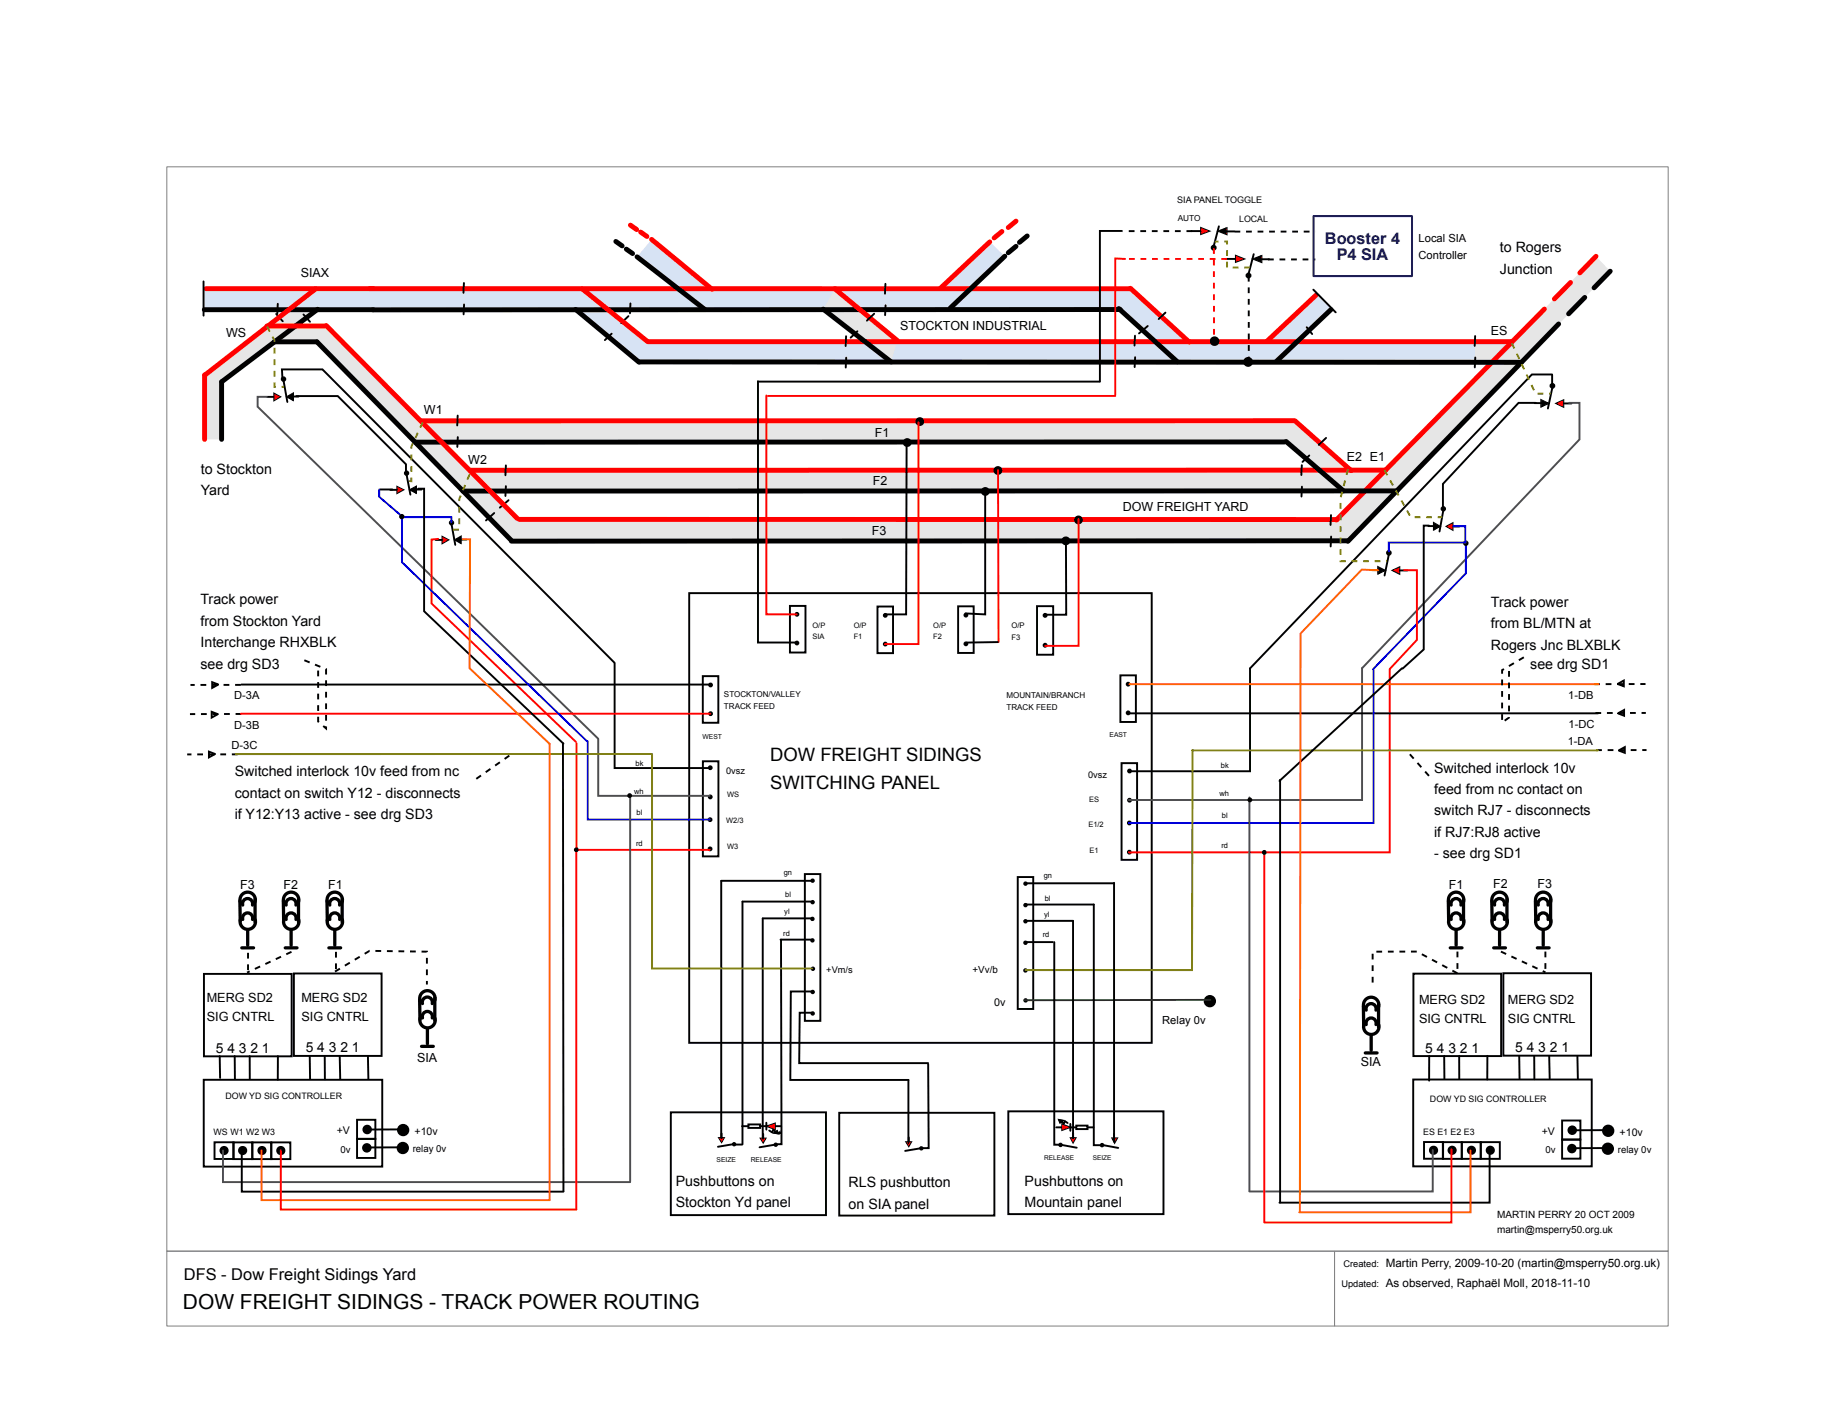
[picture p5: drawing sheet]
<svg xmlns="http://www.w3.org/2000/svg" width="279mm" height="216mm" viewBox="0 0 279 216" stroke-linecap="round" stroke-linejoin="round" font-family="sans-serif">
<path d="M25.4 25.4h228.6v165.1h-228.6zM25.4 190.5h177.8v11.4h-177.8zM203.2 190.5h50.8v11.4h-50.8z" fill="none" stroke="#808080" stroke-width=".15"/>
<g fill="#e6e6e6">
<path d="M31.2 57.1l2.5 1v8.8h-2.7z"/>
<path d="M31.2 57.1l16.8-13.2 .4 3.2-14.7 11-2.7-.2z"/>
</g>
<g fill="#d7e3f4">
<path d="M31 43.9h141.1l8.9 8-1.7 3.2-8.7-8-139.5 .1z"/>
<path d="M193 51.9l6.1-5.5 1.6-1.7 2.1 2.3-8.5 8.1z"/>
<path d="M88.6 43.9l9.9 8h131.5l1.6 3.3-7.6-.3-126.7 .2-9.7-8z"/>
<path d="M99.2 36.5l9.2 7.5-1.1 3.1-10.3-8z"/>
</g>
<path d="M127.1 44l9.5 7.9-.9 3.2-10.4-8z" fill="#e6e6e6"/>
<path d="M143 43.9l7.7-7.1 2.3 2.2-8.3 7.9z" fill="#d7e3f4"/>
<g fill="#e6e6e6">
<path d="M40.6 49.6h9.1l29.4 29.5-.1 3.3h-1.1l-29.6-30.4h-6.6z"/>
<path d="M79.1 79.1h124.5l1.6 3.2-127.3 .1z"/>
<path d="M71.6 71.6h139.2l1.9 3.1-142.2 .1z"/>
<path d="M64.2 64.1h133v3.4l-134-.2z"/>
<path d="M197.2 64.1l8 7.3-.6 3.3-8.8-7.5z"/>
<path d="M243 39l2.2 2.3-40 41.1-.6-.5-1.1-2.7z"/>
<path d="M224.6 51.9l5.5 .1 1.5 3.2-7-.3z"/>
</g>
<g fill="none" stroke="#f00" stroke-width=".75">
<path d="M96 34.3l1 .7M97.5 35.3l1 .7M99.2 36.5l9.2 7.5M150.7 36.8l-7.5 7.1M152.6 35.2l-1.2 1M154.7 33.7l-1.2 .9M243 39l-2.5 2.6M31.2 57.1v9.8M31.4 43.9l140.7 .1M40.6 49.6h8.8M48.1 44l-16.9 13.1M49.7 49.6l29.1 29.3"/>
<path d="M88.6 43.9l9.9 8M98.6 52h131.5M127.1 44l9.5 7.9M172.1 43.9l9 8.2M200.4 45l-7.6 7M235.2 47.1l-31.7 32.1M239.1 43l-2.4 2.5M79.1 79.1h124.5M196.9 64.1h-132.7M197.2 64.1l8.5 7.6M211 71.6h-139.4"/>
</g>
<g fill="none" stroke="#000" stroke-width=".75">
<path d="M93.8 36.8l.9 .6M95.4 37.9l.9 .7M97 39.1l10.3 8M153 39l-8.3 7.9M154.7 37.5l-1.2 1M156.4 35.9l-1.2 1M41.7 52h6.6l29.6 30.3M48.4 47.1l-14.7 11v8.8M87.6 47.1l9.7 8M97.3 55.1l134.3 .1M125.3 47.1l10.4 8M170.3 47l9 8.1"/>
<path d="M170.6 47.1l-139.5 .1M202.7 47.1l-8.4 8M237.3 49.3l-32.1 33.1M241.3 45.3l-2.5 2.5M245.2 41.3l-2.5 2.5M195.6 67.3h-132.4M195.8 67.2l8.8 7.5M212.7 74.7l-142.2 .1M205.2 82.3l-127.3 .1"/>
</g>
<g fill="none" stroke="#000" stroke-width=".29">
<path d="M31 42.8v5.3M42.1 47.8l1 1.1M42.3 46.3l-.1 1.5M46.2 47.9l1 1.1M70.6 43.1v1.5M70.7 46.4l-.1 1.5M93.1 50.8l-1 1M95.7 48.1l-1.1 1.1M96 46.2l-.1 1.5M128.8 51.2v1.5M128.8 54.5v1.5M130.6 50.4l-1.1 1"/>
<path d="M133.1 47.8l-1.1 1M134.8 43.2l-.1 1.5M134.8 46.5v1.5M172.8 51.1l-.1 1.5M172.8 54.4v1.5M174.8 49.6l-1.4 1.2M177.5 47.6l-1.1 1M199 49.8l.8 1.1M200 44.1l3.4 3.5M224.6 51.2l-.1 1.5M224.6 54.4v1.5M69.7 63.3l-.1 1.5"/>
<path d="M69.7 66.5l-.1 1.6M75.3 78.1l-1.3 1.1M77 70.9v1.5M77 74v1.5M77.4 76.2l-1.3 1.1M198.2 70.8l-.1 1.5M198.2 74.1v1.5M199.4 69.3l-1.1 1M201.9 66.7l-1.1 1M202.7 78.4l-.1 1.5M202.7 81.7l-.1 1.5M31.1 148.3h13.3v12.5h-13.3z"/>
<path d="M44.7 148.2h13.4v12.6h-13.4zM31 164.4h27.2v13.2h-27.2zM32.7 173.9h2.9v2.6h-2.9zM33.5 160.8v3.3M35.5 173.9h2.9v2.6h-2.9zM35.7 160.8l.1 3.5M38 160.8v3.5M38.4 173.9h2.9v2.6h-2.9zM41.3 173.9h2.9v2.6h-2.9zM42.3 160.8v3.6M47.2 160.8v3.5M49.4 160.8l.1 3.6"/>
<path d="M51.7 160.8l.1 3.5M54.4 173.4h2.8v2.9h-2.8zM54.4 170.5h2.8v2.9h-2.8zM56 160.8l.1 3.5M116.8 171.5l1.2-.4v.8zM118 171.5h.9"/>
<circle cx="138.1" cy="67.4" r=".53"/>
<circle cx="140.1" cy="64.2" r=".52"/>
<circle cx="150" cy="74.8" r=".52"/>
<circle cx="151.9" cy="71.6" r=".52"/>
<circle cx="164.2" cy="79.2" r=".52"/>
<circle cx="162.3" cy="82.3" r=".52"/>
<circle cx="34.1" cy="175.2" r=".55"/>
<circle cx="36.9" cy="175.2" r=".55"/>
<circle cx="39.9" cy="175.2" r=".55"/>
<circle cx="42.8" cy="175.2" r=".55"/>
<circle cx="55.9" cy="174.8" r=".57"/>
<circle cx="55.9" cy="172" r=".57"/>
</g>
<path d="M63.9 152.2v3M64 152.3a1.17 1.17 0 0 1 1.1-1.5 1.17 1.17 0 0 1 1.1 1.5M64 155a1.17 1.17 0 0 0 1.1 1.5 1.17 1.17 0 0 0 1.1-1.5M64.2 159.3h1.8M64.3 152.8a.77 .77 0 0 1 .8-1 .77 .77 0 0 1 .7 1M64.3 155a.77 .77 0 0 1 .8-1 .77 .77 0 0 1 .7 1M65.1 156.6v2.3M66.2 151.9v3.5" fill="none" stroke="#000" stroke-width=".5"/>
<g fill="#000">
<circle cx="138.1" cy="67.4" r=".53"/>
<circle cx="140.1" cy="64.2" r=".53"/>
<circle cx="150" cy="74.8" r=".53"/>
<circle cx="151.9" cy="71.6" r=".53"/>
<circle cx="164.2" cy="79.2" r=".53"/>
<circle cx="162.3" cy="82.4" r=".53"/>
<circle cx="34.1" cy="175.2" r=".55"/>
<circle cx="36.9" cy="175.2" r=".55"/>
<circle cx="39.9" cy="175.2" r=".55"/>
<circle cx="42.8" cy="175.2" r=".55"/>
<circle cx="55.9" cy="174.8" r=".58"/>
<circle cx="55.9" cy="172" r=".58"/>
</g>
<path d="M116.8 171.5l1.2-.4v.8z" fill="#f00"/>
<g fill="none" stroke="#000" stroke-width=".29">
<path d="M234.7 60.9l1 .5-1 .5zM133.6 92.3h2.4v7.1h-2.4zM107 102.9h2.4v7.1h-2.4zM107 115.9h2.4v14.5h-2.4zM170.6 102.8h2.4v7.1h-2.4zM115.8 171.5h.9M116.7 170.9v1.1"/>
<circle cx="134.8" cy="98.1" r=".22"/>
<circle cx="134.8" cy="93.7" r=".22"/>
<circle cx="108.2" cy="108.7" r=".22"/>
<circle cx="108.2" cy="104.3" r=".22"/>
<circle cx="171.8" cy="108.5" r=".22"/>
<circle cx="171.8" cy="104.2" r=".22"/>
</g>
<path d="M134.6 93.5h.3v.4h-.3zM134.6 97.9h.3v.3h-.3zM108 104.1h.3v.4h-.3zM108 108.5h.3v.3h-.3zM171.6 104h.3v.3h-.3zM171.6 108.4h.3v.3h-.3z" fill="#000"/>
<path d="M234.7 60.9l1 .5-1 .5z" fill="#f00"/>
<path d="M237 61.4l1-.4v.9z" fill="none" stroke="#000" stroke-width=".29"/>
<path d="M237 61.4l1-.4v.9z" fill="#f00"/>
<path d="M236.2 58.5h.4l.1 .2a.29 .29 0 0 1-.3 .3 .29 .29 0 0 1-.3-.3zM236.4 58.8l-.7 3.4M218.3 79.7l.9 .4-.9 .5zM233.7 61.4h1.1M235.2 61.4l-.2 .1v-.2l.1 .1M235.4 61.4l-.6 .4v-.7l.7 .3M238.1 61.4h1.2" fill="none" stroke="#000" stroke-width=".29"/>
<path d="M236.2 58.5h.4l.1 .2-.1 .3h-.4l-.1-.3z" fill="#000"/>
<path d="M218.3 79.7l.9 .4-.9 .5z" fill="#f00"/>
<path d="M220.3 80.1l.9-.4v.9z" fill="none" stroke="#000" stroke-width=".29"/>
<path d="M220.3 80.1l.9-.4v.9z" fill="#f00"/>
<g fill="none" stroke="#000" stroke-width=".29">
<path d="M219.8 77.5l-.6 3.4M209.8 86.4l1 .5-1 .4zM217.5 80.1h.9M218.8 80.1l-.2 .2v-.3l.1 .1M218.9 80.1l-.4 .4v-.6l.5 .2M221.2 80.2h1"/>
<circle cx="219.8" cy="77.5" r=".27"/>
</g>
<path d="M219.6 77.3h.3l.1 .2-.1 .2h-.3l-.1-.2z" fill="#000"/>
<path d="M209.8 86.4l1 .5-1 .4z" fill="#f00"/>
<path d="M212.1 86.9l1-.5v.9z" fill="none" stroke="#000" stroke-width=".29"/>
<path d="M212.1 86.9l1-.5v.9z" fill="#f00"/>
<g fill="none" stroke="#000" stroke-width=".29">
<path d="M120.3 92.3h2.3v7.1h-2.3zM145.9 92.3h2.4v7.1h-2.4zM157.9 92.3h2.5v7.4h-2.5zM208.9 86.8h1.1M210.3 86.8l-.1 .2-.1-.3 .2 .2M210.5 86.8l-.5 .4v-.6l.6 .3M211.5 84.2l-.7 3.4M213.1 86.9h1.2M170.8 116.2h2.3v14.7h-2.3zM169.4 173.3h.7l-.4 .7z"/>
<circle cx="147.1" cy="98" r=".22"/>
<circle cx="147.1" cy="93.7" r=".22"/>
<circle cx="159.1" cy="98.2" r=".23"/>
<circle cx="159.1" cy="93.7" r=".23"/>
<circle cx="211.5" cy="84.2" r=".28"/>
</g>
<path d="M146.9 93.5h.3v.3h-.3zM146.9 97.9h.3v.3h-.3zM159 93.5h.3v.4h-.3zM159 98.1h.3v.3h-.3zM211.3 84h.4l.1 .2-.1 .2h-.4l-.1-.2z" fill="#000"/>
<path d="M169.4 173.3h.7l-.4 .7z" fill="#f00"/>
<path d="M163.1 173.3h.6l-.3 .6zM167.7 174.2h.2l.1 .2-.1 .1h-.2l-.1-.1zM167.8 174.3l2.5 .5" fill="none" stroke="#000" stroke-width=".29"/>
<path d="M167.7 174.2h.2l.1 .2-.1 .1h-.2l-.1-.1z" fill="#000"/>
<path d="M163.1 173.3h.6l-.3 .6z" fill="#f00"/>
<g fill="none" stroke="#000" stroke-width=".29">
<path d="M109.5 173.3h.7l-.3 .5zM161.5 174.3l2.4 .4M163.4 172.5v.7"/>
<circle cx="161.5" cy="174.3" r=".19"/>
</g>
<path d="M161.4 174.2h.2l.1 .1-.1 .2h-.2l-.1-.2z" fill="#000"/>
<path d="M109.5 173.3h.7l-.3 .5z" fill="#f00"/>
<g fill="none" stroke="#000" stroke-width=".29">
<path d="M109.9 172.6v.6M111.8 174.2l-2.5 .4M115.9 173.4h.6l-.3 .5z"/>
<circle cx="111.8" cy="174.2" r=".18"/>
</g>
<path d="M111.7 174.1h.2l.1 .1-.1 .2h-.2l-.1-.2z" fill="#000"/>
<path d="M115.9 173.4h.6l-.3 .5z" fill="#f00"/>
<g fill="none" stroke="#000" stroke-width=".29">
<path d="M122.5 133.1h2.4v22.3h-2.4zM123.6 139.8h.2v.3h-.2zM155 133.5h2.3v20.1h-2.3zM112 174.3h1M116.2 172.6v.7M118 174.2h.2v.3h-.2zM118.1 174.3l-2.4 .4M138 173.9h.7l-.3 .6z"/>
<circle cx="123.7" cy="137.4" r=".19"/>
<circle cx="123.7" cy="134.1" r=".19"/>
<circle cx="156.1" cy="134.5" r=".19"/>
<circle cx="156.1" cy="137.8" r=".19"/>
<circle cx="123.7" cy="143.2" r=".19"/>
<circle cx="123.7" cy="151" r=".19"/>
<circle cx="123.7" cy="154.3" r=".19"/>
<circle cx="156.1" cy="147.8" r=".19"/>
<circle cx="156.1" cy="143.5" r=".19"/>
<circle cx="156.1" cy="140.3" r=".19"/>
<circle cx="156.2" cy="152.3" r=".19"/>
</g>
<g fill="#000">
<path d="M123.6 139.7h.2l.1 .2-.1 .2h-.2l-.1-.2zM123.6 133.9h.2l.1 .2-.1 .2h-.2l-.1-.2zM123.6 137.2h.2l.1 .2-.1 .1h-.2l-.1-.1zM156.1 134.4h.1l.1 .1-.1 .2h-.1l-.1-.2zM156.1 137.6h.1l.1 .2-.1 .2h-.1l-.1-.2zM123.6 143h.2l.1 .2-.1 .1h-.2l-.1-.1zM123.7 150.9h.1l.1 .1-.1 .2h-.1l-.1-.2zM123.7 154.1h.1l.1 .2-.1 .2h-.1l-.1-.2zM156 147.6h.2l.1 .2-.1 .1h-.2l-.1-.1zM156.1 140.1h.1l.1 .2-.1 .1h-.1l-.1-.1zM156.1 143.4h.1l.1 .1-.1 .2h-.1l-.1-.2zM156.1 152.1h.2v.2v.2h-.2l-.1-.2z"/>
<path d="M118 174.1h.2l.1 .2-.1 .2h-.2l-.1-.2z"/>
</g>
<path d="M138 173.9h.7l-.3 .6z" fill="#f00"/>
<path d="M113 171.5h.9M113.9 171.2h1.8v.5h-1.8zM117.9 172.5l.4-.3 .2 .4zM138.4 173.2v.7M140.2 174.7h.2v.3h-.2zM140.3 174.8l-2.5 .4" fill="none" stroke="#000" stroke-width=".29"/>
<path d="M140.2 174.7h.2l.1 .1-.1 .2h-.2l-.1-.2z" fill="#000"/>
<path d="M117.9 172.5l.4-.3 .2 .4z" fill="#f00"/>
<path d="M117.7 172l.4 .3M117.7 172l-.2 .4-.4-.3M118.4 172.5h-.4l.3-.2 .1 .2M118.8 172.5h-.1h.1M160.8 171.6h.9M161.7 171.2l1.1 .4-1.1 .4z" fill="none" stroke="#000" stroke-width=".29"/>
<path d="M161.7 171.2l1.1 .4-1.1 .4z" fill="#f00"/>
<path d="M161.3 170.5l.5 .1-.4 .3zM162.9 171.7h.9M163 171.1v1.1M163.9 171.4h1.7v.5h-1.7zM165.6 171.6h.9" fill="none" stroke="#000" stroke-width=".29"/>
<path d="M161.3 170.5l.5 .1-.4 .3z" fill="#f00"/>
<g fill="none" stroke="#000" stroke-width=".29">
<path d="M43.8 60.4l.8-.5v1zM138 67.4v26.1h-3.2M150 74.7v18.8l-3-.1M104.9 90.3h70.5v68.5h-70.5zM152 97.8h-4.8M162.3 82.4v11.2h-3.2M161.3 170.6l.1 .2 .3-.2h-.4M161.4 170.7h.1M161.6 170.8l.4 .3M162.1 170.7l-.1 .4M162.2 170.7l.4 .3"/>
<circle cx="121.3" cy="93.5" r=".22"/>
<circle cx="121.3" cy="97.9" r=".22"/>
<circle cx="123.8" cy="147.5" r=".19"/>
</g>
<path d="M121.2 93.4h.3v.3h-.3zM121.2 97.7h.3v.4h-.3zM123.7 147.3h.2l.1 .2-.1 .2h-.2l-.1-.2z" fill="#000"/>
<path d="M139.8 64.3v33.8h-5.1M152 71.6v26.2M164.2 79v19.3h-5.1" fill="none" stroke="#f00" stroke-width=".29"/>
<path d="M43.8 60.4l.8-.5v1z" fill="#f00"/>
<path d="M41.8 60l.8 .4-.8 .5z" fill="none" stroke="#000" stroke-width=".29"/>
<path d="M41.8 60l.8 .4-.8 .5z" fill="#f00"/>
<g fill="none" stroke="#000" stroke-width=".29">
<path d="M43.1 57.8l.7 3.4M40.7 60.4h1M44 60.4l.5 .4v-.7l-.6 .3M44.2 60.4l.1 .1 .1-.2-.2 .1M44.5 60.4h1M62.5 74.6l.8-.5v.9z"/>
<circle cx="43.2" cy="57.7" r=".27"/>
</g>
<path d="M43 57.5h.4v.2v.2h-.4l-.1-.2z" fill="#000"/>
<path d="M62.5 74.6l.8-.5v.9z" fill="#f00"/>
<path d="M60.5 74.1l.9 .5-.9 .4z" fill="none" stroke="#000" stroke-width=".29"/>
<path d="M60.5 74.1l.9 .5-.9 .4z" fill="#f00"/>
<g fill="none" stroke="#000" stroke-width=".29">
<path d="M59.4 74.6h1M61.9 72.1l.6 3.2M62.7 74.5l.5 .4v-.6l-.5 .3M62.9 74.5l.1 .2 .1-.2-.1 .1M63.2 74.5h1M69.3 82.2l.9-.5v1z"/>
<circle cx="61.9" cy="72" r=".26"/>
</g>
<path d="M61.7 71.8h.4l.1 .2-.1 .2h-.4l-.1-.2z" fill="#000"/>
<path d="M69.3 82.2l.9-.5v1z" fill="#f00"/>
<path d="M67.4 81.8l.8 .4-.8 .5z" fill="none" stroke="#000" stroke-width=".29"/>
<path d="M67.4 81.8l.8 .4-.8 .5z" fill="#f00"/>
<g fill="none" stroke="#000" stroke-width=".29">
<path d="M190.9 39.4l1.2-.4v.9zM43 57.6l-.1-1.4h6.2l44.5 44.7M236.3 57h-3.1l-42.9 44.8v15.6h-18.3M236.3 57.1v1.6M45.1 60.3h6.3l10.4 10.4v1.2M57.9 74.5h1.8M68.7 79.6l.6 3.4M233.8 61.3h-2.6l-11.5 12.4v3.7M66.3 82.2h1M69.6 82.2l.4 .3v-.6l-.5 .3M69.7 82.2l.2 .1v-.2l-.1 .1M70.1 82.2h.9"/>
<path d="M33.1 108.7l-.9-.3v.9l.9-.5M33.2 104.2l-.9-.3v.8l.9-.4M36.8 104.2h71.3M93.6 101v15.9h14.4M171.9 108.6h71.4M246.4 104.1l.8-.5v.9l-.8-.3M246.4 108.6l.9-.5v.9l-.9-.4M108 124.6h.3v.4h-.3zM108 129.1h.3v.3h-.3zM171.8 125.1h.3v.4h-.3zM171.8 129.6h.3v.3h-.3z"/>
<circle cx="61.2" cy="78.7" r=".26"/>
<circle cx="68.7" cy="79.6" r=".26"/>
<circle cx="223.2" cy="82.7" r=".27"/>
<circle cx="108.1" cy="116.9" r=".22"/>
<circle cx="172" cy="117.4" r=".22"/>
<circle cx="108.1" cy="121.3" r=".22"/>
<circle cx="172" cy="121.8" r=".22"/>
</g>
<path d="M61 78.5h.4v.2v.2h-.4l-.1-.2zM68.6 79.4h.3l.1 .2-.1 .2h-.3l-.1-.2zM223 82.5h.4l.1 .2-.1 .2h-.4l-.1-.2zM108 116.7h.3v.4h-.3zM171.8 117.2h.3v.4h-.3zM108 124.6h.3v.4h-.3zM108 129.1h.3v.3h-.3zM108 121.2h.3v.3h-.3zM171.8 125.1h.3v.4h-.3zM171.8 129.6h.3v.3h-.3zM171.8 121.7h.3v.3h-.3z" fill="#000"/>
<path d="M57.8 74.5v1.2l3.6 3h7.3v.8M61.2 78.7v6.9l28.2 27.3M221.3 80.1h1.8v2.5h-11.6v1.4M223.2 82.8v4.5l-14.1 14.6M89.5 112.9v11.9h18.5M209.1 102v23.3h-37.2" fill="none" stroke="#00f" stroke-width=".29"/>
<path d="M40.6 60.4h-1.4v1.5l51.9 50.6M238.9 61.3h1.6v5.6l-33.1 34.8M91.1 112.5v8.7h16.9M207.4 101.7v20.1h-35.5" fill="none" stroke="#4d4d4d" stroke-width=".29"/>
<path d="M66.7 82l-1 .1v9.8l22 21M213.8 86.8h1.9v10.6l-4.1 4.5v27.9h-39.7M36.7 108.7h71.4M87.8 113.1v16.3h20.2" fill="none" stroke="#f00" stroke-width=".29"/>
<path d="M36.7 104.3h-7.7M36.8 108.7h-7.9M242.7 104.2l7.9-.1M242.9 108.6h7.7" fill="none" stroke="#000" stroke-width=".29" stroke-dasharray=".9 .9" stroke-linecap="butt"/>
<path d="M40.7 49.7l1.1 2.1v7.1h1.4M64.4 64.3l-1.8 3.7v5.3l-.6-.1M71.5 72.2l-1.6 3.8v4.6h-1.1" fill="none" stroke="#808000" stroke-width=".29" stroke-dasharray=".9 .9" stroke-linecap="butt"/>
<path d="M171.9 104.2h71.5" fill="none" stroke="#f60" stroke-width=".29"/>
<path d="M190.9 39.4l1.2-.4v.9z" fill="#f00"/>
<path d="M188.2 39l1.2 .4-1.2 .5z" fill="none" stroke="#000" stroke-width=".29"/>
<path d="M188.2 39l1.2 .4-1.2 .5z" fill="#f00"/>
<g fill="none" stroke="#000" stroke-width=".29">
<path d="M185.6 35.2l1.2-.4v.9zM186.7 39.4h1.4M190.9 38.7l-.8 3.2M191.1 39.4l.8 .3v-.6l-.7 .4M191.6 39.4l.1 .1-.1-.2-.1 .2M191.9 39.5h1.3"/>
<circle cx="190.1" cy="42" r=".3"/>
</g>
<path d="M189.9 41.7h.4l.1 .3-.1 .2h-.4l-.1-.2z" fill="#000"/>
<path d="M185.6 35.2l1.2-.4v.9z" fill="#f00"/>
<path d="M182.9 34.7l1.1 .5-1.1 .4z" fill="none" stroke="#000" stroke-width=".29"/>
<path d="M182.9 34.7l1.1 .5-1.1 .4z" fill="#f00"/>
<g fill="none" stroke="#000" stroke-width=".29">
<path d="M170.8 35.2h-3.3v22.9M181.4 35.2h1.4M185.6 34.5l-.9 3.2M185.8 35.2l.8 .3v-.6l-.7 .3M186.2 35.2l.2 .1-.1-.2-.1 .1M186.6 35.2h1.3M115.4 58v39.8h6M115.6 58.1h51.8M63.7 74.4h.9v18.7l21.2 20.1M217.6 80h-.8v18.9l-3.2 2.9M32.7 114.8l-.9-.4v.9l.9-.5M85.7 113.2l.1 68.2"/>
<path d="M194.9 118.7v64.4M213.5 101.8l-18.7 17.1M246.5 114.2l.9-.4v.8l-.9-.3M123.4 139.8h-7.3v33.6M123.4 137.3h-10.3v36.9M123.5 134.1h-13.7v39.2M156.1 134.5h13.5M156.2 137.7h10.3v36.7h1.2M169.6 134.4v39.4M118.8 143.1h4.6M118.9 143.1l.1 31.1h-.9M123.6 154.2h-1.8l-.1 7.7h19.6"/>
<path d="M123.6 151h-3.2l-.1 13.4h18v9.7M156 140.2h7.4v33.1M156 143.4h4.3M160.5 143.4v30.9h.9M215.2 148.2h13.4v12.6h-13.4zM228.9 148.2h13.4v12.5h-13.4zM36.8 175.1v6.3h49M61.1 174.7h-5.2M61.2 172h-5.2M102.1 169.4h23.7v15.6h-23.7zM127.8 169.4h23.6v15.7h-23.6zM141.3 162l.1 12.8h-1.1"/>
<path d="M153.5 169.2h23.7v15.7h-23.7zM215.2 164.4h27.2v13.2h-27.2zM216.8 173.9h2.9v2.5h-2.9zM217.6 160.8v3.7M219.7 173.9h2.9v2.5h-2.9zM219.9 160.8v3.5M222.2 160.8v3.4M222.6 173.9h2.9v2.5h-2.9zM225.5 173.9h2.9v2.5h-2.9zM226.5 160.8v3.6M226.8 175.1v8h-32M231.3 160.8l.1 3.4"/>
<path d="M233.6 160.8v3.5M235.9 160.8l.1 3.4M237.8 173.5h2.8v2.9h-2.8zM237.8 170.6h2.8v2.9h-2.8zM240.2 160.8v3.4M244.6 174.8h-5.2M244.7 172.1h-5.3"/>
<circle cx="184.8" cy="37.7" r=".3"/>
<circle cx="184.9" cy="51.9" r=".58"/>
<circle cx="190" cy="55.1" r=".6"/>
<circle cx="87.7" cy="129.4" r=".22"/>
<circle cx="95.9" cy="121.1" r=".22"/>
<circle cx="190.3" cy="121.8" r=".22"/>
<circle cx="192.5" cy="129.8" r=".22"/>
<circle cx="184.2" cy="152.4" r=".79"/>
<circle cx="61.3" cy="174.8" r=".79"/>
<circle cx="61.4" cy="172.1" r=".79"/>
<circle cx="218.3" cy="175.1" r=".55"/>
<circle cx="221.1" cy="175.1" r=".55"/>
<circle cx="224" cy="175.1" r=".55"/>
<circle cx="226.9" cy="175.1" r=".55"/>
<circle cx="239.3" cy="174.9" r=".57"/>
<circle cx="239.4" cy="172.1" r=".58"/>
<circle cx="244.8" cy="174.9" r=".79"/>
<circle cx="244.9" cy="172.2" r=".79"/>
</g>
<g fill="#000">
<path d="M184.6 37.5h.4l.1 .2-.1 .2h-.4l-.1-.2zM87.6 129.2h.3v.3h-.3zM95.7 121h.3v.3h-.3zM190.2 121.6h.3v.4h-.3zM192.4 129.6h.3v.3h-.3z"/>
<circle cx="184.9" cy="51.9" r=".59"/>
<circle cx="190" cy="55.1" r=".61"/>
<circle cx="184.2" cy="152.4" r=".8"/>
<circle cx="61.3" cy="174.8" r=".8"/>
<circle cx="61.4" cy="172.1" r=".8"/>
<circle cx="218.3" cy="175.1" r=".55"/>
<circle cx="221.1" cy="175.1" r=".55"/>
<circle cx="224" cy="175.1" r=".55"/>
<circle cx="226.9" cy="175.1" r=".55"/>
<circle cx="239.3" cy="174.9" r=".58"/>
<circle cx="239.4" cy="172.1" r=".58"/>
<circle cx="244.8" cy="174.9" r=".8"/>
<circle cx="244.9" cy="172.2" r=".79"/>
</g>
<path d="M184.8 37.8v14.1M186.8 39.4h-15.9" fill="none" stroke="#f00" stroke-width=".29" stroke-dasharray=".9 .9" stroke-linecap="butt"/>
<g fill="none" stroke="#000" stroke-width=".29" stroke-dasharray=".9 .9" stroke-linecap="butt">
<path d="M181.5 35.2h-10.6M188 35.3h12.3M193.1 39.5h7.2M190.1 55.2v-13.1M36.2 114.9h-7.7M46.3 100.5l3.3 1.4v9l-1.2-1v-8.3M72.5 118.6l5.6-3.9M217.6 118.1l-3.5-3.9M232 100.1l-3.3 1.9v8l1.1-.7v-7.7M243 114.2h7.7M37.8 145.1v3.1M44.4 144.9l-6.8 3.2"/>
<path d="M51 147.9l5.3-3.1 8.7 .1v5M51.2 144.9v3M221.9 144.9v3.1M221.9 148.2l-6.2-3.3h-6.7v5M228.5 144.9l6.8 3.1M235.3 144.9v3"/>
</g>
<path d="M190.3 40.7h-3.5v-3.9h-1.9M230.2 52.3l3.6 7.6h2.3M205.2 71.4l-1.1 4.4v9.6h7.1M210.8 71.6l4 7.1h4.8" fill="none" stroke="#808000" stroke-width=".29" stroke-dasharray=".9 .9" stroke-linecap="butt"/>
<path d="M171.3 39.4h-1.5v20.8M116.7 60.2v33.3h4.6M116.9 60.3h52.9M87.7 129.4v54.8h-44.9v-9.1M192.5 129.9v56.2M221 175v11.1h-28.4" fill="none" stroke="#f00" stroke-width=".29"/>
<path d="M184.3 152.2l-28.3 .1" fill="none" stroke="#008000" stroke-width=".29"/>
<path d="M99.2 114.8h-63.3M99.3 114.8v32.7h24.4M181.5 114.2h61.8M181.6 114.2l-.1 33.5h-25.4" fill="none" stroke="#808000" stroke-width=".29"/>
<path d="M95.9 121.1v58.8M190.2 121.4v59.9M34 175.2v4.8h61.9M218.1 175.1v6.3h-27.9" fill="none" stroke="#4d4d4d" stroke-width=".29"/>
<path d="M70.4 82.1h1.2l-.1 19.6 12.2 11.6v69.4h-43.9v-7.6M198 96.5l-.1 87.9M209.9 86.8l-2.5-.1-9.3 9.7M223.9 175.2v9.4h-26.1" fill="none" stroke="#f60" stroke-width=".29"/>
<g fill="none" stroke="#000" stroke-width=".5">
<path d="M36.5 137.2l.1 3M36.6 137.3a1.17 1.17 0 0 1 1.1-1.5 1.17 1.17 0 0 1 1.1 1.5M36.6 140a1.17 1.17 0 0 0 1.1 1.5 1.17 1.17 0 0 0 1.2-1.5M37 137.8a.77 .77 0 0 1 .7-1 .77 .77 0 0 1 .7 1M37 140a.77 .77 0 0 1 .7-1 .77 .77 0 0 1 .7 1M38.8 136.9v3.5M43.1 137.2l.1 3M43.2 137.3a1.17 1.17 0 0 1 1.1-1.5 1.17 1.17 0 0 1 1.1 1.5M43.2 140a1.17 1.17 0 0 0 1.1 1.5 1.17 1.17 0 0 0 1.2-1.5M43.6 137.8a.77 .77 0 0 1 .7-1 .77 .77 0 0 1 .8 1M43.6 140a.77 .77 0 0 1 .7-1 .77 .77 0 0 1 .8 1M45.5 136.9v3.5"/>
<path d="M49.8 137.2v3M49.8 137.3a1.17 1.17 0 0 1 1.2-1.5 1.17 1.17 0 0 1 1.1 1.5M49.9 140a1.17 1.17 0 0 0 1.1 1.5 1.17 1.17 0 0 0 1.1-1.5M50.2 137.8a.77 .77 0 0 1 .8-1 .77 .77 0 0 1 .7 1M50.2 140a.77 .77 0 0 1 .8-1 .77 .77 0 0 1 .7 1M52.1 136.9v3.5M220.5 137.2l.1 3M220.6 137.3a1.17 1.17 0 0 1 1.1-1.5 1.17 1.17 0 0 1 1.1 1.5M220.6 140a1.17 1.17 0 0 0 1.1 1.5 1.17 1.17 0 0 0 1.2-1.5M221 137.8a.77 .77 0 0 1 .7-1 .77 .77 0 0 1 .7 1M221 140a.77 .77 0 0 1 .7-1 .77 .77 0 0 1 .7 1M222.8 136.9v3.5"/>
<path d="M227.1 137.2l.1 3M227.2 137.3a1.17 1.17 0 0 1 1.1-1.5 1.17 1.17 0 0 1 1.1 1.5M227.2 140a1.17 1.17 0 0 0 1.1 1.5 1.17 1.17 0 0 0 1.2-1.5M227.6 137.8a.77 .77 0 0 1 .7-1 .77 .77 0 0 1 .8 1M227.6 140a.77 .77 0 0 1 .7-1 .77 .77 0 0 1 .8 1M229.5 136.9v3.5M233.8 137.2v3M233.8 137.3a1.17 1.17 0 0 1 1.2-1.5 1.17 1.17 0 0 1 1.1 1.5M233.9 140a1.17 1.17 0 0 0 1.1 1.5 1.17 1.17 0 0 0 1.1-1.5M234.2 137.8a.77 .77 0 0 1 .8-1 .77 .77 0 0 1 .7 1M234.2 140a.77 .77 0 0 1 .8-1 .77 .77 0 0 1 .7 1M236.1 136.9v3.5"/>
<path d="M36.8 144.3h1.8M37.7 141.6v2.3M43.4 144.3h1.8M44.3 141.6v2.3M50.1 144.3h1.8M51 141.6v2.3M207.6 153.2v3M207.7 153.3a1.17 1.17 0 0 1 1.1-1.5 1.17 1.17 0 0 1 1.1 1.5M207.7 156a1.17 1.17 0 0 0 1.1 1.5 1.17 1.17 0 0 0 1.1-1.5M208 153.8a.77 .77 0 0 1 .8-1 .77 .77 0 0 1 .7 1M208 156a.77 .77 0 0 1 .8-1 .77 .77 0 0 1 .7 1M208.8 157.6v2.3"/>
<path d="M209.9 152.9v3.5M220.8 144.3h1.8M221.7 141.6v2.3M227.4 144.3h1.8M228.3 141.6v2.3M234.1 144.3h1.8M235 141.6v2.3M207.9 160.3h1.8"/>
</g>
<path d="M200 32.9h15v9.1h-15z" fill="none" stroke="#000080" stroke-width=".3"/>
<text font-size="3.2" x="27.9" y="199.3">DOW FREIGHT SIDINGS - TRACK POWER ROUTING</text>
<g font-size="2.8">
<text x="117.3" y="115.9">DOW FREIGHT SIDINGS</text>
<text x="117.3" y="120.1">SWITCHING PANEL</text>
</g>
<g font-size="2.5" fill="#000080">
<text x="201.7" y="37.1">Booster 4</text>
<text x="203.5" y="39.6">P4 SIA</text>
</g>
<text font-size="2.5" x="28" y="194.9">DFS - Dow Freight Sidings Yard</text>
<g font-size="2.2">
<text x="228.4" y="38.4">to Rogers</text>
<text x="228.4" y="41.7">Junction</text>
<text x="30.6" y="72.1">to Stockton</text>
<text x="30.6" y="75.4">Yard</text>
<text x="30.5" y="92">Track power</text>
<text x="30.5" y="95.3">from Stockton Yard</text>
<text x="227" y="92.4">Track power</text>
<text x="227" y="95.6">from BL/MTN at</text>
<text x="30.5" y="98.6">Interchange RHXBLK</text>
<text x="30.5" y="101.8">see drg SD3</text>
<text x="227" y="98.9">Rogers Jnc BLXBLK</text>
<text x="233" y="101.9">see drg SD1</text>
<text x="35.7" y="118.2">Switched interlock 10v feed from nc</text>
<text x="218.4" y="117.6">Switched interlock 10v</text>
<text x="35.7" y="121.4">contact on switch Y12 - disconnects</text>
<text x="35.7" y="124.7">if Y12:Y13 active - see drg SD3</text>
<text x="218.4" y="120.9">feed from nc contact on</text>
<text x="218.4" y="124.2">switch RJ7 - disconnects</text>
<text x="218.4" y="127.4">if RJ7:RJ8 active</text>
<text x="218.4" y="130.7">- see drg SD1</text>
<text x="102.9" y="180.5">Pushbuttons on</text>
<text x="102.9" y="183.8">Stockton Yd panel</text>
<text x="129.2" y="180.8">RLS pushbutton</text>
<text x="129.2" y="184">on SIA panel</text>
<text x="156" y="180.5">Pushbuttons on</text>
<text x="156" y="183.8">Mountain panel</text>
</g>
<g font-size="2.1">
<text x="32.9" y="160.3">5 4 3 2 1</text>
<text x="46.6" y="160.2">5 4 3 2 1</text>
<text x="217" y="160.3">5 4 3 2 1</text>
<text x="230.7" y="160.2">5 4 3 2 1</text>
</g>
<g font-size="1.9">
<text x="45.8" y="42.1">SIAX</text>
<text x="34.4" y="51.3">WS</text>
<text x="137.1" y="50.3">STOCKTON INDUSTRIAL</text>
<text x="227" y="51">ES</text>
<text x="64.5" y="63">W1</text>
<text x="71.3" y="70.7">W2</text>
<text x="133.2" y="66.5">F1</text>
<text x="205.1" y="70.2">E2 E1</text>
<text x="132.9" y="73.9">F2</text>
<text x="171" y="77.8">DOW FREIGHT YARD</text>
<text x="132.8" y="81.5">F3</text>
<text x="36.6" y="135.3">F3</text>
<text x="43.2" y="135.3">F2</text>
<text x="50" y="135.3">F1</text>
<text x="220.6" y="135.3">F1</text>
<text x="227.4" y="135.3">F2</text>
<text x="234.1" y="135.3">F3</text>
<text x="31.5" y="152.6">MERG SD2</text>
<text x="31.5" y="155.5">SIG CNTRL</text>
<text x="45.9" y="152.5">MERG SD2</text>
<text x="45.9" y="155.4">SIG CNTRL</text>
<text x="216.1" y="152.8">MERG SD2</text>
<text x="216.1" y="155.7">SIG CNTRL</text>
<text x="229.6" y="152.8">MERG SD2</text>
<text x="229.6" y="155.7">SIG CNTRL</text>
<text x="63.5" y="161.6">SIA</text>
<text x="207.2" y="162.3">SIA</text>
</g>
<g font-size="1.8">
<text x="211" y="192.9">Martin Perry, 2009-10-20 (martin@msperry50.org.uk)</text>
<text x="211" y="195.9">As observed, Raphaël Moll, 2018-11-10</text>
</g>
<g font-size="1.7">
<text x="216" y="36.9">Local SIA</text>
<text x="216" y="39.4">Controller</text>
<text x="35.6" y="106.4">D-3A</text>
<text x="238.8" y="106.5">1-DB</text>
<text x="35.6" y="111">D-3B</text>
<text x="238.7" y="113.5">1-DA</text>
<text x="238.8" y="110.8">1-DC</text>
<text x="35.2" y="114.1">D-3C</text>
<text x="177" y="155.9">Relay 0v</text>
</g>
<g font-size="1.6">
<text x="151.4" y="153.1">0v</text>
<text x="51.3" y="172.7">+V</text>
<text x="63.1" y="172.8">+10v</text>
<text x="234.8" y="172.8">+V</text>
<text x="246.6" y="172.9">+10v</text>
</g>
<g font-size="1.5">
<text x="148.1" y="148.2">+Vv/b</text>
<text x="51.8" y="175.5">0v</text>
<text x="62.9" y="175.4">relay 0v</text>
<text x="235.3" y="175.6">0v</text>
<text x="246.3" y="175.5">relay 0v</text>
<text x="228" y="185.5">MARTIN PERRY 20 OCT 2009</text>
<text x="228" y="187.8">martin@msperry50.org.uk</text>
</g>
<g font-size="1.4">
<text x="179.3" y="30.9">SIA PANEL TOGGLE</text>
<text x="110.6" y="117.8">0vsz</text>
<text x="165.7" y="118.5">0vsz</text>
<text x="125.8" y="148.1">+Vm/s</text>
<text x="204.2" y="195.9">Updated:</text>
<text x="204.6" y="192.9">Created:</text>
</g>
<g font-size="1.3">
<text x="179.3" y="33.7">AUTO</text>
<text x="188.7" y="33.8">LOCAL</text>
<text x="34.3" y="167.4">DOW YD SIG CONTROLLER</text>
<text x="217.7" y="167.8">DOW YD SIG CONTROLLER</text>
<text x="32.5" y="172.8">WS W1 W2 W3</text>
<text x="216.7" y="172.8">ES E1 E2 E3</text>
</g>
<g font-size="1.2">
<text x="154" y="95.7">O/P</text>
<text x="154" y="97.4">F3</text>
<text x="110.2" y="106.1">STOCKTON/VALLEY</text>
<text x="110.2" y="107.9">TRACK FEED</text>
<text x="153.2" y="106.3">MOUNTAIN/BRANCH</text>
<text x="153.2" y="108.2">TRACK FEED</text>
</g>
<g font-size="1.1">
<text x="123.7" y="95.6">O/P</text>
<text x="130" y="95.6">O/P</text>
<text x="142.1" y="95.6">O/P</text>
<text x="123.7" y="97.3">SIA</text>
<text x="130" y="97.3">F1</text>
<text x="142.1" y="97.3">F2</text>
<text x="96.8" y="116.6">bk</text>
<text x="185.9" y="117">bk</text>
<text x="96.6" y="120.8">wh</text>
<text x="96.9" y="124.2">bl</text>
<text x="110.6" y="125.3">W2/3</text>
<text x="110.7" y="121.4">WS</text>
<text x="165.7" y="125.9">E1/2</text>
<text x="165.9" y="122.1">ES</text>
<text x="185.7" y="121.3">wh</text>
<text x="186.1" y="124.6">bl</text>
<text x="96.9" y="128.7">rd</text>
<text x="110.7" y="129.3">W3</text>
<text x="165.9" y="129.9">E1</text>
<text x="186" y="129.2">rd</text>
<text x="119.3" y="133.3">gn</text>
<text x="119.6" y="136.5">bl</text>
<text x="158.9" y="133.7">gn</text>
<text x="159.1" y="137.1">bl</text>
<text x="119.3" y="142.5">rd</text>
<text x="119.4" y="139.2">yl</text>
<text x="158.8" y="142.6">rd</text>
<text x="159" y="139.6">yl</text>
</g>
<g font-size="1">
<text x="107" y="112.5">WEST</text>
<text x="168.9" y="112.3">EAST</text>
<text x="109.1" y="176.9">SEIZE</text>
<text x="114.3" y="176.8">RELEASE</text>
<text x="159" y="176.6">RELEASE</text>
<text x="166.4" y="176.6">SEIZE</text>
</g>
</svg>
